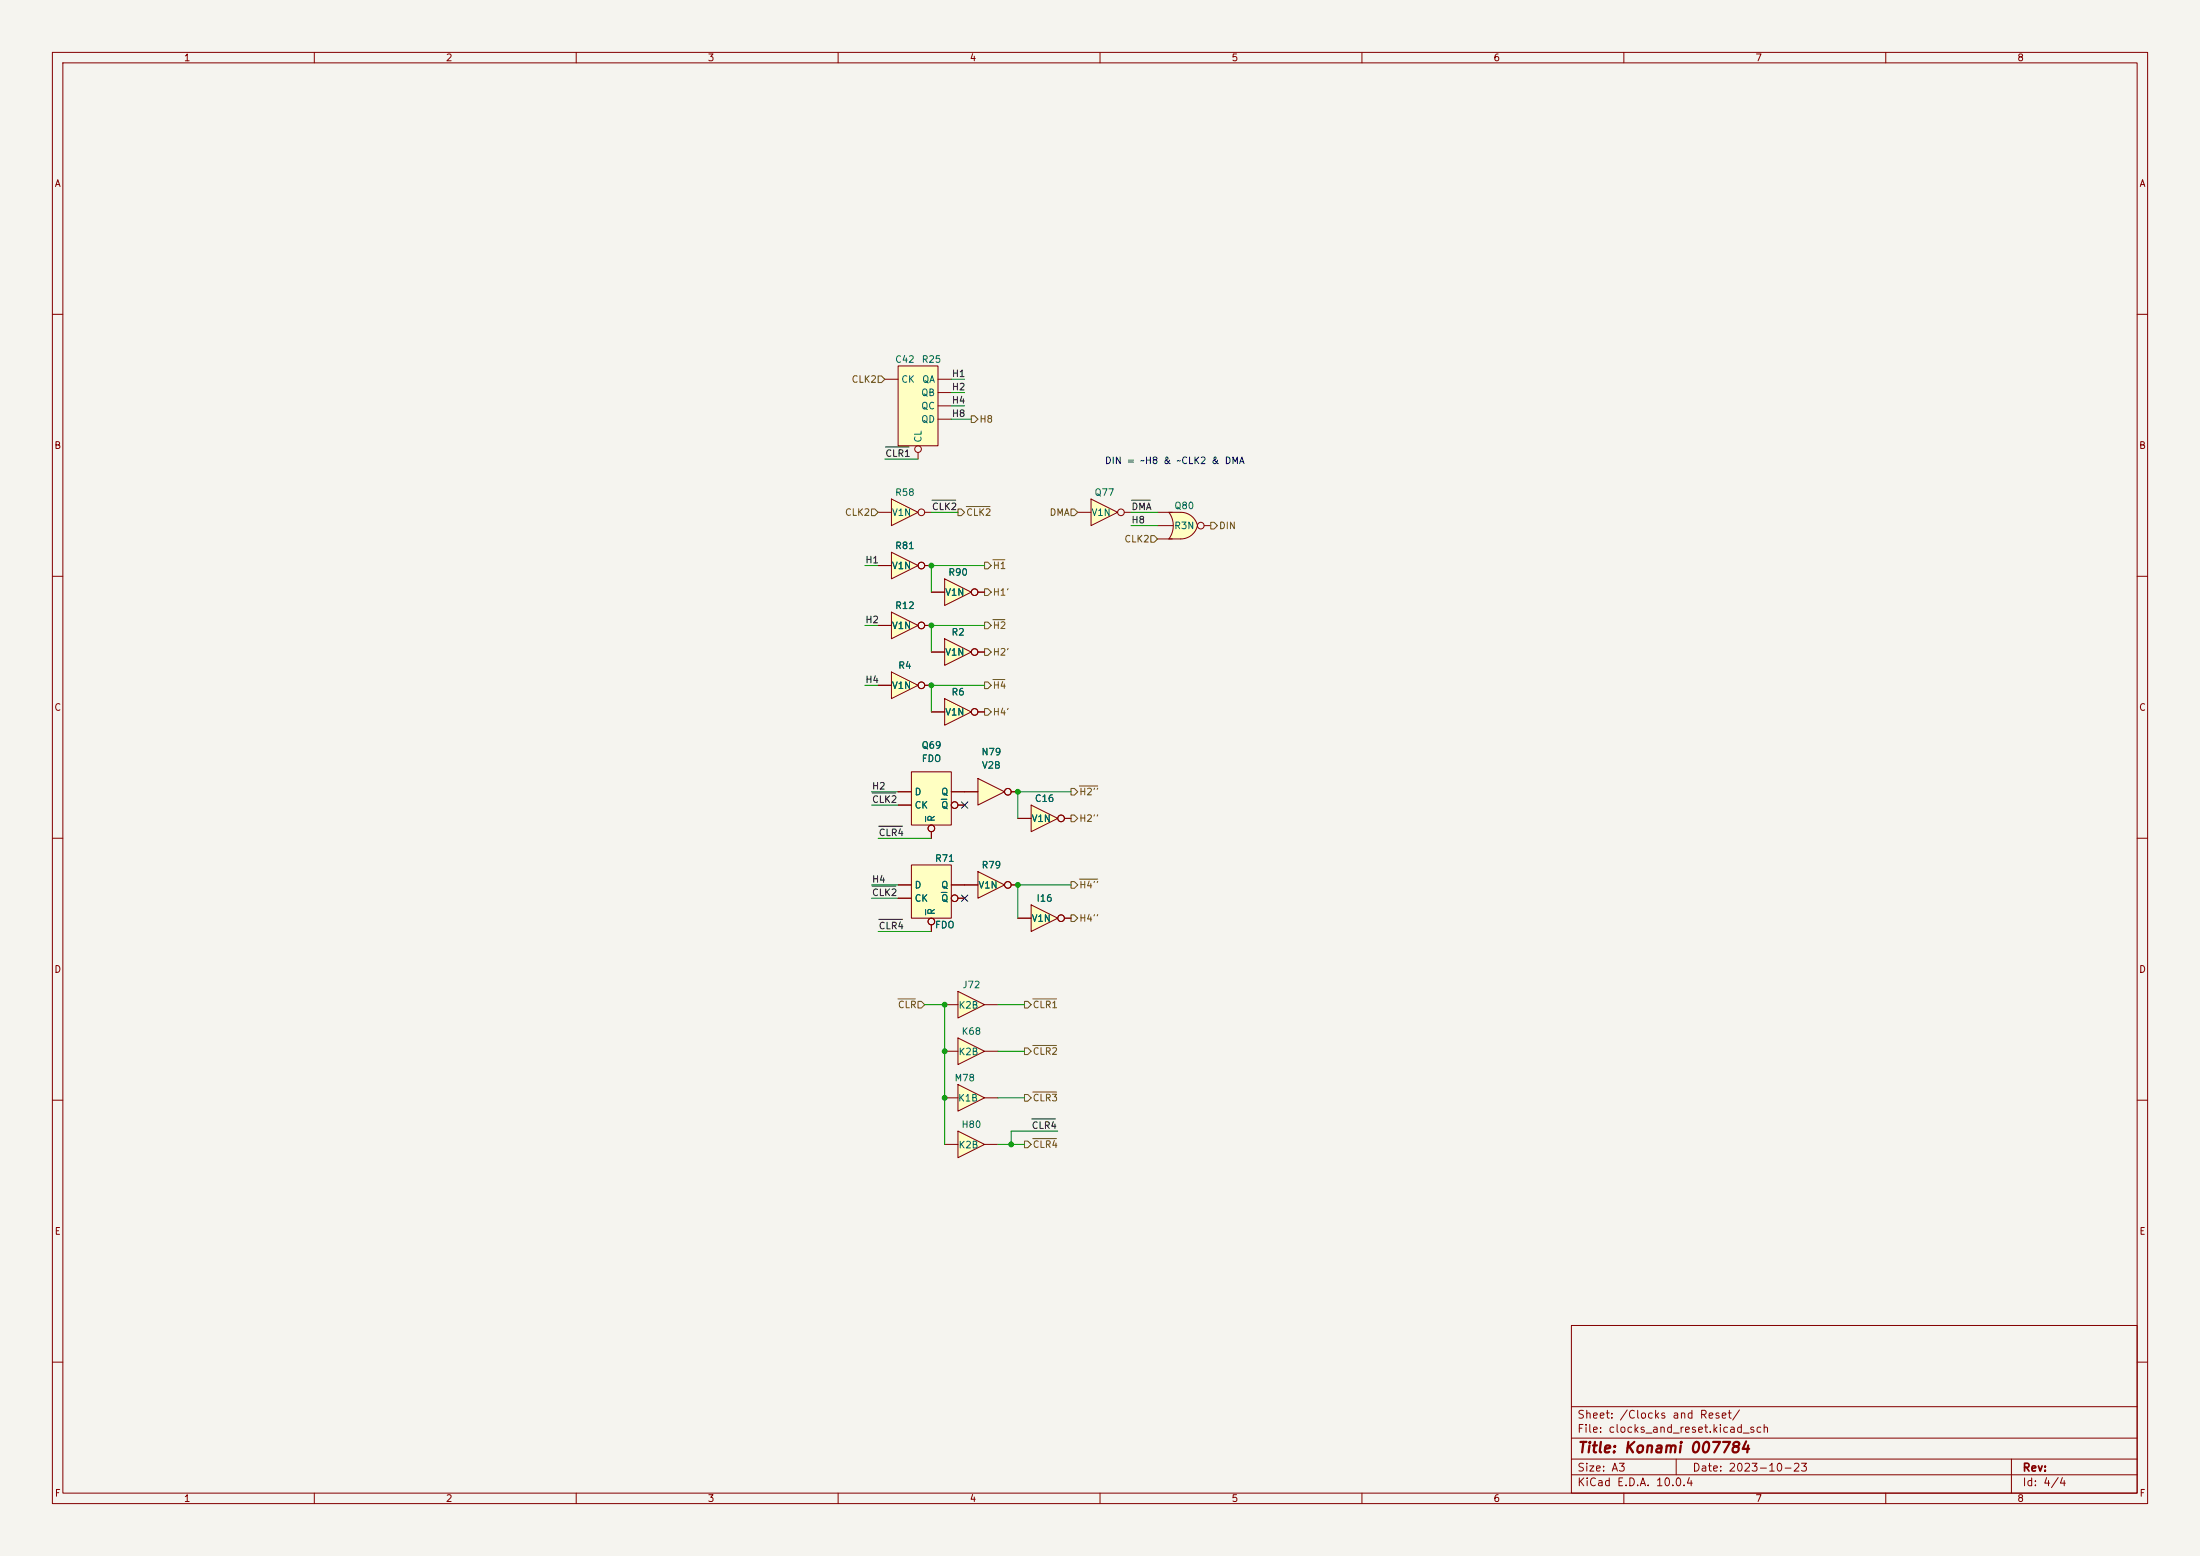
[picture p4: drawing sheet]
<svg xmlns="http://www.w3.org/2000/svg" width="420mm" height="297mm" viewBox="0 0 420 297" stroke-linecap="round" stroke-linejoin="round" font-family="sans-serif">
<path d="M0 0h420v297h-420z" fill="#f5f4ef" stroke="#f5f4ef" stroke-width=".19"/>
<g fill="none" stroke="#840000" stroke-width=".19">
<path d="M10 10h400v277h-400zM12 12h396v273h-396zM60 10v2M110 10v2M160 10v2M210 10v2M260 10v2M310 10v2M360 10v2M10 60h2M408 60h2M10 110h2"/>
<path d="M408 110h2M10 160h2M408 160h2M10 210h2M408 210h2M300 253h108v32h-108zM10 260h2M300 278.5h108M300 274.5h108M300 268.5h108M320 278.5v3M384 278.5v6.5"/>
<path d="M408 260h2M60 285v2M110 285v2M160 285v2M210 285v2M260 285v2M300 281.5h108M310 285v2M360 285v2"/>
</g>
<path d="M170.2 95.3l5.1 2.5-5.1 2.5z" fill="#ffffc2"/>
<g fill="none" stroke="#840000" stroke-width=".19">
<path d="M167.6 97.8h2.6M170.2 95.3l5.1 2.5-5.1 2.5zM176.5 97.8h1.3"/>
<circle cx="175.9" cy="97.8" r=".63"/>
</g>
<path d="M182.9 215.9l5.1 2.5-5.1 2.6z" fill="#ffffc2"/>
<path d="M180.3 218.4h2.6M182.9 215.9l5.1 2.5-5.1 2.6zM188 218.4h2.5" fill="none" stroke="#840000" stroke-width=".19"/>
<path d="M182.9 207l5.1 2.6-5.1 2.5z" fill="#ffffc2"/>
<path d="M180.3 209.6h2.6M182.9 207l5.1 2.6-5.1 2.5zM188 209.6h2.5" fill="none" stroke="#840000" stroke-width=".19"/>
<path d="M182.9 198.1l5.1 2.6-5.1 2.5z" fill="#ffffc2"/>
<path d="M182.9 198.1l5.1 2.6-5.1 2.5zM180.3 200.7h2.6M188 200.7h2.5" fill="none" stroke="#840000" stroke-width=".19"/>
<path d="M196.8 153.7l5.1 2.5-5.1 2.6z" fill="#ffffc2"/>
<g fill="none" stroke="#840000" stroke-width=".19">
<path d="M194.3 156.2h2.5M196.8 153.7l5.1 2.5-5.1 2.6zM203.2 156.2h1.3"/>
<circle cx="202.6" cy="156.2" r=".63"/>
</g>
<path d="M196.8 172.7l5.1 2.6-5.1 2.5z" fill="#ffffc2"/>
<g fill="none" stroke="#840000" stroke-width=".19">
<path d="M194.3 175.3h2.5M196.8 172.7l5.1 2.6-5.1 2.5zM203.2 175.3h1.3"/>
<circle cx="202.6" cy="175.3" r=".63"/>
</g>
<path d="M180.3 121.9l5.1 2.6-5.1 2.5z" fill="#ffffc2"/>
<g fill="none" stroke="#840000" stroke-width=".19">
<path d="M177.8 124.5h2.5M180.3 121.9l5.1 2.6-5.1 2.5zM186.7 124.5h1.3"/>
<circle cx="186.1" cy="124.5" r=".63"/>
</g>
<path d="M171.4 69.9h7.7v15.2h-7.7z" fill="#ffffc2"/>
<g fill="none" stroke="#840000" stroke-width=".19">
<path d="M168.9 72.4h2.5M171.4 69.9h7.7v15.2h-7.7zM179.1 72.4h2.5M179.1 74.9h2.5M179.1 77.5h2.5M175.3 86.4v1.2M179.1 80h2.5"/>
<circle cx="175.3" cy="85.7" r=".63"/>
</g>
<path d="M170.2 128.3l5.1 2.5-5.1 2.6z" fill="#ffffc2"/>
<g fill="none" stroke="#840000" stroke-width=".19">
<path d="M167.6 130.8h2.6M170.2 128.3l5.1 2.5-5.1 2.6zM176.5 130.8h1.3"/>
<circle cx="175.9" cy="130.8" r=".63"/>
</g>
<path d="M182.9 189.2l5.1 2.6-5.1 2.5z" fill="#ffffc2"/>
<path d="M180.3 191.8h2.6M182.9 189.2l5.1 2.6-5.1 2.5zM188 191.8h2.5" fill="none" stroke="#840000" stroke-width=".19"/>
<path d="M174 147.3h7.6v10.2h-7.6z" fill="#ffffc2"/>
<g fill="none" stroke="#840000" stroke-width=".19">
<path d="M171.4 151.1h2.6M171.4 153.7h2.6M174 147.3h7.6v10.2h-7.6zM177.8 158.8v1.2M181.6 151.1h2.5M182.9 153.7h1.2"/>
<circle cx="177.8" cy="158.1" r=".63"/>
<circle cx="182.2" cy="153.7" r=".63"/>
</g>
<path d="M176.7 155.8v1M179.7 152.6h1.1" fill="none" stroke="#006464" stroke-width=".19"/>
<path d="M174 165.1h7.6v10.2h-7.6z" fill="#ffffc2"/>
<g fill="none" stroke="#840000" stroke-width=".19">
<path d="M171.4 168.9h2.6M171.4 171.5h2.6M174 165.1h7.6v10.2h-7.6zM177.8 176.5v1.3M181.6 168.9h2.5M182.9 171.5h1.2"/>
<circle cx="177.8" cy="175.9" r=".63"/>
<circle cx="182.2" cy="171.4" r=".63"/>
</g>
<path d="M176.7 173.6v1M179.7 170.3h1.1" fill="none" stroke="#006464" stroke-width=".19"/>
<path d="M186.7 166.4l5.1 2.5-5.1 2.6z" fill="#ffffc2"/>
<g fill="none" stroke="#840000" stroke-width=".19">
<path d="M184.1 168.9h2.6M186.7 166.4l5.1 2.5-5.1 2.6zM193 168.9h1.3"/>
<circle cx="192.4" cy="168.9" r=".63"/>
</g>
<path d="M180.3 110.5l5.1 2.5-5.1 2.6z" fill="#ffffc2"/>
<g fill="none" stroke="#840000" stroke-width=".19">
<path d="M177.8 113h2.5M180.3 110.5l5.1 2.5-5.1 2.6zM186.7 113h1.3"/>
<circle cx="186.1" cy="113" r=".63"/>
</g>
<path d="M208.3 95.3l5.1 2.5-5.1 2.5z" fill="#ffffc2"/>
<g fill="none" stroke="#840000" stroke-width=".19">
<path d="M205.7 97.8h2.6M208.3 95.3l5.1 2.5-5.1 2.5zM214.6 97.8h1.3"/>
<circle cx="214" cy="97.8" r=".63"/>
</g>
<path d="M186.7 148.6l5.1 2.5-5.1 2.6z" fill="#ffffc2"/>
<g fill="none" stroke="#840000" stroke-width=".19">
<path d="M184.1 151.1h2.6M186.7 148.6l5.1 2.5-5.1 2.6zM193 151.1h1.3"/>
<circle cx="192.4" cy="151.1" r=".63"/>
</g>
<path d="M170.2 116.8l5.1 2.6-5.1 2.5z" fill="#ffffc2"/>
<g fill="none" stroke="#840000" stroke-width=".19">
<path d="M167.6 119.4h2.6M170.2 116.8l5.1 2.6-5.1 2.5zM176.5 119.4h1.3"/>
<circle cx="175.9" cy="119.4" r=".63"/>
</g>
<path d="M180.3 133.4l5.1 2.5-5.1 2.5z" fill="#ffffc2"/>
<g fill="none" stroke="#840000" stroke-width=".19">
<path d="M177.8 135.9h2.5M180.3 133.4l5.1 2.5-5.1 2.5zM186.7 135.9h1.3"/>
<circle cx="186.1" cy="135.9" r=".63"/>
</g>
<path d="M223.1 97.8h2.3" fill="none" stroke="#ffffc2" stroke-width=".19"/>
<path d="M223.1 97.8h2.3v5.1h-2.3a4.3 4.3 0 0 0 0-5.1z" fill="#ffffc2"/>
<g fill="#ffffc2" stroke="#ffffc2" stroke-width=".19">
<path d="M225.4 99.6l3.2 .7a3.2 3.2 0 0 1-3.2 2.6z"/>
<path d="M225.4 97.8a3.2 3.2 0 0 1 3.2 2.5l-3.2 .7z"/>
</g>
<g fill="none" stroke="#840000" stroke-width=".19">
<path d="M221 97.8h4.4a3.1 3.1 0 0 1 3.2 2.7 3.2 3.2 0 0 1-3.2 2.4M223.1 97.8a4.3 4.3 0 0 1 0 5.1M221 100.3h2.9M221 102.9h2.8M229.9 100.3h1.2"/>
<circle cx="229.2" cy="100.3" r=".63"/>
</g>
<path d="M223.1 102.9h2.3z" fill="#840000" stroke="#840000" stroke-width=".19"/>
<path d="M170.2 105.4l5.1 2.6-5.1 2.5z" fill="#ffffc2"/>
<g fill="none" stroke="#840000" stroke-width=".19">
<path d="M167.6 108h2.6M167.6 119.4h2.6M170.2 105.4l5.1 2.6-5.1 2.5zM176.5 108h1.3M176.5 119.4h1.3M177.8 113h2.5M186.7 113h1.3M167.6 130.8h2.6M176.5 130.8h1.3M177.8 135.9h2.5M177.8 124.5h2.5M186.7 135.9h1.3"/>
<path d="M186.7 124.5h1.3M171.4 151.1h2.6M171.4 153.7h2.6M177.8 158.8v1.2M181.6 151.1h5.1M182.9 153.7h1.2M193 151.1h1.3M194.3 156.2h2.5M203.2 156.2h1.3M171.4 168.9h2.6M171.4 171.5h2.6M177.8 176.5v1.3"/>
<path d="M181.6 168.9h5.1M182.9 171.5h1.2M193 168.9h1.3M194.3 175.3h2.5M203.2 175.3h1.3"/>
<circle cx="175.9" cy="119.4" r=".63"/>
<circle cx="175.9" cy="107.9" r=".63"/>
<circle cx="186.1" cy="113" r=".63"/>
<circle cx="175.9" cy="130.8" r=".63"/>
<circle cx="186.1" cy="124.5" r=".63"/>
<circle cx="186.1" cy="135.9" r=".63"/>
<circle cx="177.8" cy="158.1" r=".63"/>
<circle cx="182.2" cy="153.7" r=".63"/>
<circle cx="192.4" cy="151.1" r=".63"/>
<circle cx="202.6" cy="156.2" r=".63"/>
<circle cx="177.8" cy="175.9" r=".63"/>
<circle cx="182.2" cy="171.4" r=".63"/>
<circle cx="192.4" cy="168.9" r=".63"/>
<circle cx="202.6" cy="175.3" r=".63"/>
</g>
<g fill="none" stroke="#725600" stroke-width=".19">
<path d="M167.6 71.8h.7l.6 .6-.6 .6h-.7zM185.4 79.4h.7l.6 .6-.6 .6h-.7zM166.4 97.2h.6l.6 .6-.6 .6h-.6zM182.9 97.2h.6l.6 .6-.6 .6h-.6zM184.5 96.7h4.5M204.5 97.2h.6l.6 .6-.6 .6h-.6zM231.1 99.7h.7l.6 .6-.6 .7h-.7zM188 118.7h.6l.6 .7-.6 .6h-.6zM188 107.3h.6l.6 .7-.6 .6h-.6zM188 112.4h.6l.6 .6-.6 .7h-.6zM189.5 118.3h2.3M189.5 106.8h2.3"/>
<path d="M219.7 102.2h.6l.7 .7-.7 .6h-.6zM188 123.8h.6l.6 .7-.6 .6h-.6zM188 130.2h.6l.6 .6-.6 .6h-.6zM188 135.3h.6l.6 .6-.6 .6h-.6zM189.5 129.7h2.3M204.5 155.6h.6l.6 .6-.6 .6h-.6zM204.5 150.5h.6l.6 .6-.6 .7h-.6zM206.1 150h3.5M204.5 168.3h.6l.6 .6-.6 .6h-.6zM204.5 174.6h.6l.6 .7-.6 .6h-.6zM206.1 167.8h3.5M171.4 190.7h3.3"/>
<path d="M175.3 191.1h.6l.6 .7-.6 .6h-.6zM195.6 191.1h.6l.6 .7-.6 .6h-.6zM197.2 199.6h4.5M197.2 190.7h4.5M195.6 200h.6l.6 .7-.6 .6h-.6zM195.6 208.9h.6l.6 .7-.6 .6h-.6zM195.6 217.8h.6l.6 .6-.6 .7h-.6zM197.2 208.4h4.5M197.2 217.3h4.5"/>
</g>
<path d="M169 85.3h4.6M177.9 95.5h4.6M216 95.5h3.6M166.5 151.4h4.5M167.8 157.7h4.5M166.5 169.1h4.5M167.8 175.5h4.5M197 213.6h4.5" fill="none" stroke="#0f0f0f" stroke-width=".19"/>
<g fill="none" stroke="#009600" stroke-width=".19">
<path d="M181.6 74.9h2.5M181.6 72.4h2.5M181.6 77.5h2.5M168.9 87.6h6.4M177.8 97.8h5.1M181.6 80h3.8M215.9 97.8h5.1M165.1 119.4h2.5M165.1 108h2.5M188 119.4h-10.2v5.1M188 108h-10.2v5M215.9 100.3h5.1"/>
<path d="M165.1 130.8h2.5M188 130.8h-10.2v5.1M166.4 151.1h5M166.4 153.7h5M204.5 151.1h-10.2v5.1M166.4 168.9h5M166.4 171.5h5M167.6 160h10.2M167.6 177.8h10.2M204.5 168.9h-10.2v6.4M176.5 191.8h3.8v26.6M190.5 191.8h5.1"/>
<path d="M190.5 200.7h5.1M190.5 209.6h5.1M190.5 218.4h5.1M201.9 215.9h-8.9v2.5"/>
</g>
<path d="M183.5 153.1l1.3 1.2M184.8 153.1l-1.3 1.2M183.5 170.8l1.3 1.3M184.8 170.8l-1.3 1.3" fill="none" stroke="#000084" stroke-width=".19"/>
<path d="M176.7 155.8v1M179.7 152.6h1.1M176.7 173.6v1M179.7 170.3h1.1" fill="none" stroke="#006464" stroke-width=".19"/>
<g fill="#009600" stroke="#009600" stroke-width=".19">
<circle cx="177.8" cy="130.8" r=".46"/>
<circle cx="194.3" cy="168.9" r=".46"/>
<circle cx="180.3" cy="209.6" r=".46"/>
<circle cx="180.3" cy="200.7" r=".46"/>
<circle cx="180.3" cy="191.8" r=".46"/>
<circle cx="193" cy="218.4" r=".46"/>
<circle cx="177.8" cy="108" r=".46"/>
<circle cx="194.3" cy="151.1" r=".46"/>
<circle cx="177.8" cy="119.4" r=".46"/>
</g>
<text font-size="2" fill="#840000" x="301" y="277.8">Title: Konami 007784</text>
<g font-size="1.5" fill="#840000">
<text x="301" y="273.8">File: clocks_and_reset.kicad_sch</text>
<text x="301" y="271.1">Sheet: /Clocks and Reset/</text>
<text x="301" y="281.2">Size: A3</text>
<text x="323" y="281.2">Date: 2023-10-23</text>
<text x="386" y="281.2">Rev:</text>
<text x="301" y="284">KiCad E.D.A. 10.0.4</text>
<text x="386" y="284">Id: 4/4</text>
</g>
<g font-size="1.3" fill="#840000">
<text x="35" y="12">1</text>
<text x="85" y="12">2</text>
<text x="135" y="12">3</text>
<text x="185" y="12">4</text>
<text x="235" y="12">5</text>
<text x="285" y="12">6</text>
<text x="335" y="12">7</text>
<text x="385" y="12">8</text>
<text x="10.3" y="36">A</text>
<text x="408.3" y="36">A</text>
<text x="10.3" y="86">B</text>
<text x="408.2" y="86">B</text>
<text x="10.3" y="136">C</text>
<text x="408.2" y="136">C</text>
<text x="10.3" y="186">D</text>
<text x="408.2" y="186">D</text>
<text x="10.3" y="236">E</text>
<text x="408.3" y="236">E</text>
<text x="10.3" y="286">F</text>
<text x="35" y="287">1</text>
<text x="85" y="287">2</text>
<text x="135" y="287">3</text>
<text x="185" y="287">4</text>
<text x="235" y="287">5</text>
<text x="285" y="287">6</text>
<text x="335" y="287">7</text>
<text x="385" y="287">8</text>
<text x="408.3" y="286">F</text>
</g>
<g font-size="1.3" fill="#006464">
<text x="170.8" y="69.6">C42</text>
<text x="175.9" y="69.6">R25</text>
<text x="172" y="73.4">CK</text>
<text x="175.8" y="75.9">QB</text>
<text x="175.9" y="73.4">QA</text>
<text x="175.8" y="78.4">QC</text>
<text x="175.8" y="81">QD</text>
<text x="176.2" y="84.6" transform="rotate(-90 176.2 84.6)">CL</text>
<text x="170.8" y="95">R58</text>
<text x="208.8" y="95">Q77</text>
<text x="170.2" y="98.8">V1N</text>
<text x="208.3" y="98.8">V1N</text>
<text x="224.1" y="101.3">R3N</text>
<text x="224.1" y="97.5">Q80</text>
<text x="170.8" y="105.1">R81</text>
<text x="170.2" y="108.9">V1N</text>
<text x="180.9" y="110.2">R90</text>
<text x="170.8" y="116.5">R12</text>
<text x="180.3" y="114">V1N</text>
<text x="170.2" y="120.4">V1N</text>
<text x="180.3" y="125.4">V1N</text>
<text x="181.5" y="121.6">R2</text>
<text x="170.2" y="131.8">V1N</text>
<text x="171.4" y="128">R4</text>
<text x="180.3" y="136.9">V1N</text>
<text x="181.5" y="133.1">R6</text>
<text x="175.8" y="143.2">Q69</text>
<text x="175.9" y="145.8">FDO</text>
<text x="187.3" y="144.5">N79</text>
<text x="187.3" y="147">V2B</text>
<text x="174.5" y="152.1">D</text>
<text x="174.5" y="154.6">CK</text>
<text x="179.6" y="152.1">Q</text>
<text x="179.6" y="154.6">Q</text>
<text x="197.4" y="153.4">C16</text>
<text x="178.8" y="157" transform="rotate(-90 178.8 157)">R</text>
<text x="196.8" y="157.2">V1N</text>
<text x="178.4" y="164.8">R71</text>
<text x="187.3" y="166.1">R79</text>
<text x="174.5" y="169.9">D</text>
<text x="174.5" y="172.4">CK</text>
<text x="179.6" y="169.9">Q</text>
<text x="179.6" y="172.4">Q</text>
<text x="186.7" y="169.9">V1N</text>
<text x="197.8" y="172.4">I16</text>
<text x="178.4" y="177.5">FDO</text>
<text x="178.8" y="174.8" transform="rotate(-90 178.8 174.8)">R</text>
<text x="196.8" y="176.2">V1N</text>
<text x="183.6" y="188.9">J72</text>
<text x="182.9" y="192.8">K2B</text>
<text x="183.5" y="197.8">K68</text>
<text x="182.9" y="201.7">K2B</text>
<text x="182.1" y="206.7">M78</text>
<text x="182.8" y="210.6">K1B</text>
<text x="183.4" y="215.6">H80</text>
<text x="182.9" y="219.5">K2B</text>
</g>
<g font-size="1.3" fill="#725600">
<text x="162.5" y="73.4">CLK2</text>
<text x="186.9" y="81">H8</text>
<text x="161.2" y="98.8">CLK2</text>
<text x="184.3" y="98.8">CLK2</text>
<text x="200.3" y="98.8">DMA</text>
<text x="232.6" y="101.3">DIN</text>
<text x="214.5" y="103.8">CLK2</text>
<text x="189.4" y="108.9">H1</text>
<text x="189.4" y="114">H1'</text>
<text x="189.4" y="125.4">H2'</text>
<text x="189.4" y="120.4">H2</text>
<text x="189.4" y="131.8">H4</text>
<text x="189.4" y="136.9">H4'</text>
<text x="205.9" y="152.1">H2''</text>
<text x="205.9" y="157.2">H2''</text>
<text x="205.9" y="169.9">H4''</text>
<text x="205.9" y="176.2">H4''</text>
<text x="171.3" y="192.7">CLR</text>
<text x="197" y="192.7">CLR1</text>
<text x="197" y="201.6">CLR2</text>
<text x="197" y="210.5">CLR3</text>
<text x="197" y="219.4">CLR4</text>
</g>
<g font-size="1.3" fill="#0f0f0f">
<text x="181.6" y="77.3">H4</text>
<text x="181.6" y="74.8">H2</text>
<text x="181.6" y="72.3">H1</text>
<text x="181.6" y="79.9">H8</text>
<text x="168.9" y="87.5">CLR1</text>
<text x="177.8" y="97.7">CLK2</text>
<text x="215.9" y="100.2">H8</text>
<text x="215.9" y="97.7">DMA</text>
<text x="165.1" y="107.8">H1</text>
<text x="165.1" y="119.3">H2</text>
<text x="165.1" y="130.7">H4</text>
<text x="166.4" y="153.5">CLK2</text>
<text x="166.4" y="151">H2</text>
<text x="167.6" y="159.9">CLR4</text>
<text x="166.4" y="168.8">H4</text>
<text x="166.4" y="171.3">CLK2</text>
<text x="167.6" y="177.7">CLR4</text>
<text x="196.8" y="215.8">CLR4</text>
</g>
<text font-size="1.3" fill="#0000c2" x="210.8" y="88.9">DIN = ~H8 &amp; ~CLK2 &amp; DMA</text>
</svg>
